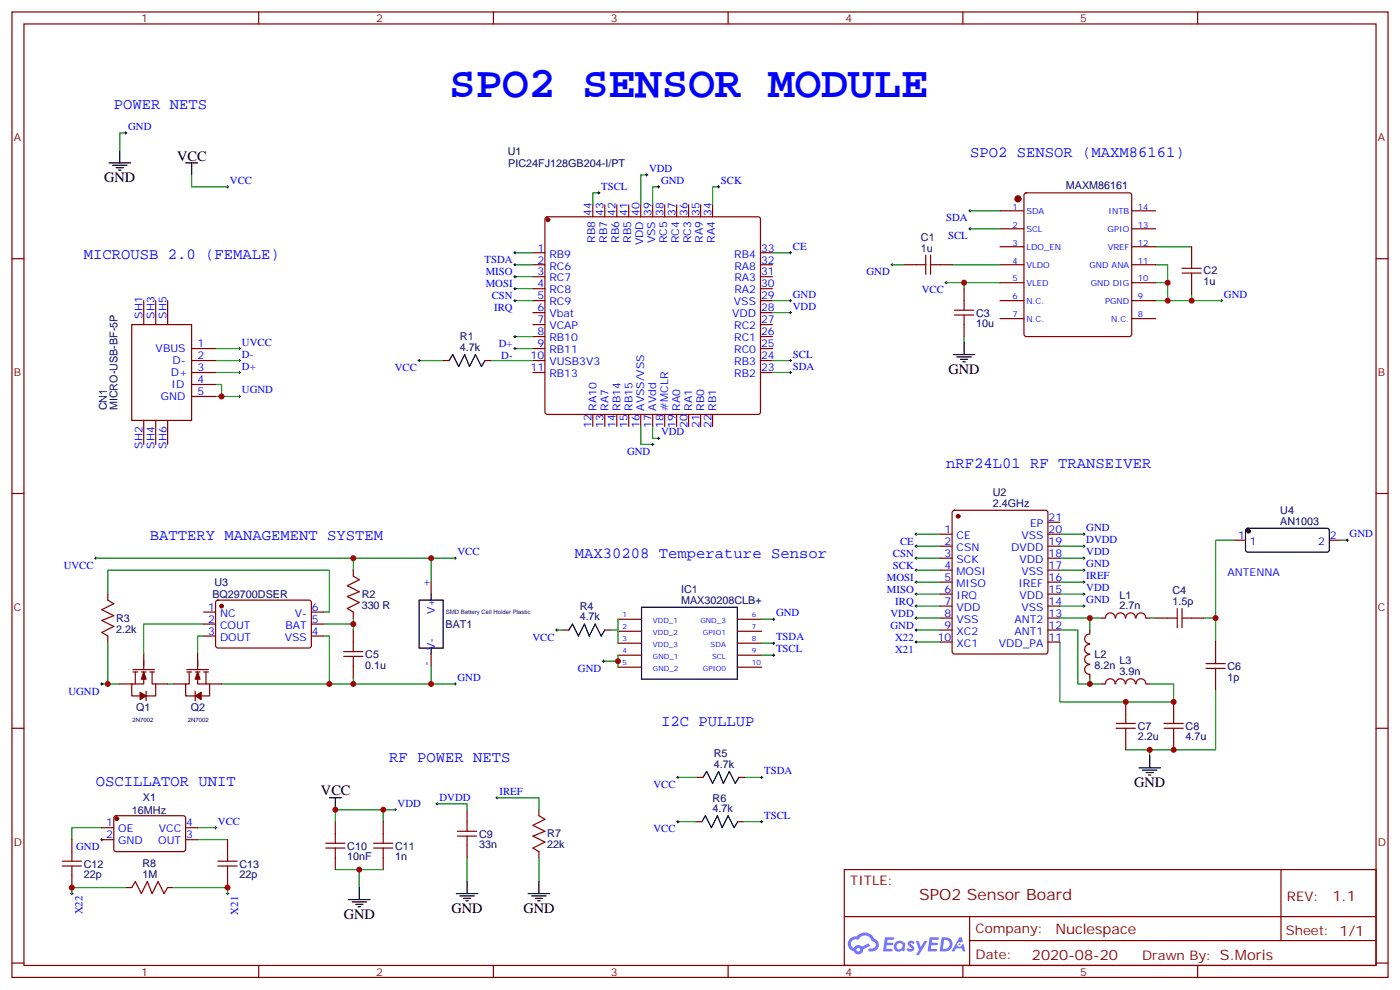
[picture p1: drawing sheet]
<svg xmlns="http://www.w3.org/2000/svg" width="412mm" height="292mm" viewBox="0 0 412 292" stroke-linecap="round" stroke-linejoin="round" font-family="sans-serif">
<g fill="none" stroke="#870000" stroke-width=".35">
<path d="M3.5 3.5h405.4v284.4h-405.4zM7.1 7.1h398.2v277.2h-398.2zM76.2 3.5v3.6M145.3 3.5v3.6M214.5 3.5v3.6M283.6 3.5v3.6M352.8 3.5v3.6M3.5 76.2h3.6M405.3 76.2h3.6M3.5 145.3h3.6M405.3 145.3h3.6M3.5 214.5h3.6"/>
<path d="M405.3 214.5h3.6M248.7 256.1h156.6v28.2h-156.6zM377.3 256.1v20.9M248.7 270h156.5M285.6 277h119.6M285.6 270v14.1M3.5 283.6h3.6M76.2 284.3v3.6M145.3 284.3v3.6M214.5 284.3v3.6M283.6 284.3v3.6M352.8 284.3v3.6"/>
<path d="M405.3 283.6h3.6"/>
</g>
<g fill="#5487ff">
<path d="M267.7 277.3a1.22 1.22 0 0 1 1.7 .3l-.4 .5a.47 .47 0 0 0-.3-.4 .47 .47 0 0 0-.5 .2l.1 .3a1.14 1.14 0 0 1 .8 1.7 1.14 1.14 0 0 1-1.9 0l-.2-.2 .5-.5 .7 .4a.29 .29 0 0 0 .3-.3 .29 .29 0 0 0-.2-.3 1.04 1.04 0 0 1-.6-1.7z"/>
<path d="M260.7 276h2.4l.3 .2-.2 .5-1.8 .1-.1 .8h1.5l.3 .4-.3 .4h-1.6l-.2 1.1h1.7l.2 .3-.2 .3-2.6 .1z"/>
<path d="M273.8 276h2.4l.3 .2-.1 .5-1.8 .1-.2 .8h1.6l.3 .4-.4 .4h-1.6l-.1 1.1h1.7l.2 .3-.2 .3-2.6 .1z"/>
<path d="M282.6 276.1h.7l.3 1.2-.6 .3a.69 .69 0 0 0-1 .3 .69 .69 0 0 0 .4 1 .69 .69 0 0 0 .9-.7l.5-.2 .6 2.2h-.8l-.2-.9h-1.8l-.5 .9h-.8z"/>
<path d="M269.8 277.1h.8l.6 1.8 1.1-1.8h.9l-2.6 4.2h-.8l.9-1.5z"/>
<path d="M277.4 276.1l-.6 4.1h1.3a2.11 2.11 0 0 0 2.5-2.1 2.11 2.11 0 0 0-2.5-2zM278.1 276.8a1.39 1.39 0 0 1 1.7 1.4 1.39 1.39 0 0 1-1.8 1.3h-.3z"/>
<path d="M263.7 277.7a1.54 1.54 0 0 0-.1 2.1 1.54 1.54 0 0 0 2.2 .2l.6 .2 .3-2.3-.2-.2-.4-.1a1.49 1.49 0 0 0-2.4 .1zM264 278.7a.94 .94 0 0 1 1.8 0 .94 .94 0 0 1-1.8 0z"/>
<path d="M250.4 276.4a2.18 2.18 0 0 0 1.1 3.7 1.44 1.44 0 0 0 1.6 1 1.44 1.44 0 0 0 1.2-1.5l2-1-.5-.8-1.9 1a1.47 1.47 0 0 0-2.4 .4 1.39 1.39 0 0 1-.7-1.9 1.39 1.39 0 0 1 2-.5 2.12 2.12 0 0 1 2.2-1.3 2.12 2.12 0 0 1 1.9 1.7 1.14 1.14 0 0 1 1.1 1.4 1.14 1.14 0 0 1-1.7 .8 .43 .43 0 0 0-.5 .3 .43 .43 0 0 0 .4 .5 1.98 1.98 0 0 0 2.5-1.2 1.98 1.98 0 0 0-1.2-2.5 3.1 3.1 0 0 0-5.3-.7l-.9 .1zM252.3 279.7a.55 .55 0 0 1 1.1 0 .55 .55 0 0 1-1.1 0z"/>
<circle cx="282.6" cy="278.1" r=".26"/>
</g>
<g fill="none" stroke="#000" stroke-width=".29">
<path d="M36.7 39.2h.7M37 38.8v.7M66.7 55h.7M67 54.7v.7M176 56.8h.7M176.4 56.4v.8M190.1 51.5h.8M190.5 51.2v.7M193.7 55h.7M194 54.7v.7M211.3 55h.7M211.7 54.7v.7"/>
<path d="M151.3 78h.7M151.3 74.4h.7M151.7 74.1v.7M151.7 77.6v.7M232.5 74.4h.7M232.8 74.1v.7M262.5 78h.7M262.8 77.6v.7M285.4 67.4h.7M285.4 62.1h.7M285.8 61.7v.7M285.8 67v.7"/>
<path d="M151.3 88.5h.7M151.3 99.1h.7M151.3 81.5h.7M151.3 85h.7M151.7 81.1v.7M151.7 84.7v.7M151.7 88.2v.7M151.7 98.8v.7M232.5 88.5h.7M232.5 92.1h.7M232.8 88.2v.7M232.8 91.7v.7"/>
<path d="M278.3 83.3h.7M278.7 82.9v.7M359.5 88.5h.7M359.8 88.2v.7M70.2 102.7h.7M70.2 109.7h.7M70.2 106.2h.7M70.2 116.8h.7M70.6 102.3v.7M70.6 105.8v.7M70.6 109.4v.7M70.6 116.4v.7"/>
<path d="M123.1 106.2h.7M123.5 105.8v.7M151.3 102.7h.7M151.7 102.3v.7M232.5 109.7h.7M232.5 106.2h.7M232.8 105.8v.7M232.8 109.4v.7M191.9 130.9h.7M192.3 130.5v.7M193.7 129.1h.7M194 128.8v.7"/>
<path d="M269.5 157.3h.7M269.9 157v.7M318.9 157.3h.7M319.3 157v.7M27.9 164.4h.7M28.2 164v.7M133.7 164.4h.7M134.1 164v.7M269.5 164.4h.7M269.5 171.4h.7M269.5 175h.7M269.5 178.5h.7"/>
<path d="M269.5 167.9h.7M269.5 160.9h.7M269.9 160.5v.7M269.9 164v.7M269.9 167.6v.7M269.9 171.1v.7M269.9 174.6v.7M269.9 178.2v.7M318.9 164.4h.7M318.9 171.4h.7M318.9 175h.7M318.9 178.5h.7"/>
<path d="M318.9 167.9h.7M318.9 160.9h.7M319.3 160.5v.7M319.3 164v.7M319.3 167.6v.7M319.3 171.1v.7M319.3 174.6v.7M319.3 178.2v.7M163.7 185.6h.7M164 185.2v.7M177.4 194.7h.8M177.8 194.4v.7"/>
<path d="M227.5 182.4h.7M227.5 189.4h.7M227.5 193h.7M227.9 182v.7M227.9 189.1v.7M227.9 192.6v.7M269.5 182h.7M269.5 189.1h.7M269.5 185.6h.7M269.9 181.7v.7M269.9 185.2v.7M269.9 188.7v.7"/>
<path d="M29.6 201.4h.7M30 201.1v.7M133.7 201.4h.7M134.1 201.1v.7M116.1 238.5h.7M116.4 238.1v.7M128.4 236.7h.7M128.8 236.4v.7M146 234.9h.8M146.4 234.6v.7M199.3 229h.7M199.7 228.6v.7"/>
<path d="M224 229h.7M224.4 228.6v.7M29.6 247.3h.7M30 246.9v.8M63.1 243.8h.8M63.5 243.4v.7M199.3 242h.7M199.7 241.7v.7M224 242h.7M224.4 241.7v.7M20.8 263.2h.7M21.2 262.8v.7"/>
<path d="M66.7 263.2h.7M67 262.8v.7"/>
</g>
<g fill="none" stroke="#008700" stroke-width=".35">
<path d="M37 39.2h-1.7v5.3M56.4 51.5v3.5h10.6M176.4 56.8h-1.8v3.5M190.5 51.5h-1.8v8.8M194 55h-1.7v5.3M211.7 55h-1.8v5.3M151.7 78h5.3M151.7 74.4h5.3M227.5 74.4h5.3M262.8 78h3.5M280.5 78h14.1M285.8 67.4h8.8"/>
<path d="M285.8 62.1h8.8M340.4 78h3.6v10.5M340.4 72.7h10.6M151.7 88.5h5.3M151.7 99.1h5.3M151.7 81.5h5.3M151.7 85h5.3M227.5 88.5h5.3M227.5 92.1h5.3M278.7 83.3h15.9M284 83.3v1.7M284 99.1v1.8"/>
<path d="M340.4 83.3h3.6M340.4 88.5h19.4M351 86.8v1.7M63.5 113.2h1.8v3.6M63.5 102.7h7.1M63.5 106.2h7.1M63.5 109.7h7.1M63.5 116.8h7.1M123.5 106.2h7M144.6 106.2h12.4M151.7 102.7h5.3M227.5 106.2h5.3"/>
<path d="M227.5 109.7h5.3M188.7 125.6v5.3h3.6M192.3 125.6v3.5h1.7M269.9 157.3h7M312.2 157.3h7.1M28.2 164.4h98.8v7M31.7 175v-7.1h65.3v12.4h-1.8M104.1 164.4v3.5M127 164.4h7.1M269.9 164.4h7M269.9 178.5h7M269.9 175h7"/>
<path d="M269.9 171.4h7M269.9 167.9h7M269.9 160.9h7M312.2 164.4h7.1M312.2 178.5h7.1M312.2 175h7.1M312.2 171.4h7.1M312.2 167.9h7.1M312.2 160.9h7.1M31.7 189.1v12.3M60 183.8h-17.7v8.8M60 187.3h-1.8v5.3"/>
<path d="M95.2 187.3h1.8v14.1M95.2 183.8h8.9M104.1 182v3.6M127 196.1v5.3h-22.9v-1.7M164 185.6h1.8M177.8 194.7h4.2M182 182.4v3.2h-2.1M182 185.9v3.5M182 193v3.5M224.4 182.4h3.5M224.4 189.4h3.5M224.4 193h3.5"/>
<path d="M269.9 182h7M269.9 185.6h7M269.9 189.1h7M312.2 185.6h5.3v15.8h3.5M312.2 189.1v17.6h33.5v-5.3h-7M312.2 182h12.4M321 199.7v1.7h3.6M321 182v3.6M338.7 182h1.7M354.5 182h3.6v7.1M30 201.4h5.3M49.4 201.4h1.8"/>
<path d="M65.3 201.4h38.8M127 201.4h7.1M358.1 203.2v17.6h-26.5M112.9 238.5v3.5M116.4 238.5h-17.6v3.5M128.8 236.7h8.8v1.8M146.4 234.9h12.3v3.6M199.7 229h5.6M219.4 229h5M338.7 220.8v1.8M30 243.8h-8.8v3.5M58.2 243.8h5.3"/>
<path d="M58.2 247.3h8.8M98.8 256.1h14.1M105.8 256.1v5.3M137.6 252.6v7M158.7 252.6v7M199.7 242h5.3M219.1 242h5.3M37 261.4h-15.8v1.8M51.2 261.4h15.8v1.8"/>
</g>
<g fill="none" stroke="#000" stroke-width=".35">
<path d="M32.1 48h6.4M33.2 48.7h4.2M34.2 49.4h2.1M34.9 50.1h.7M35.3 44.5v3.5M54.7 48h3.5M56.4 48v3.5M132.3 106.2l1-1.8 1.8 3.6 1.8-3.6 1.4 3.6 1.8-3.6 1.7 3.6 1.1-1.8M280.8 104.4h6.4M281.9 105.1h4.2M282.9 105.8h2.1M283.6 106.5h.7"/>
<path d="M284 100.9v3.5M367.1 155.8l.5-.2h23.6l.4 .7-.1 5.9-.6 .4h-23.6l-.4-.7v-5.6zM123.5 176.7h7v14.2h-7zM127 175v1.7M189 178.9h28.2v21.1h-28.2zM127 190.9v1.7M167.6 185.6l1-1.8 1.8 3.5 1.8-3.5 1.4 3.5 1.7-3.5 1.8 3.5 1.1-1.7M97 234.9h3.5M98.8 234.9v3.6M207.1 229l1-1.8 1.8 3.5 1.8-3.5 1.4 3.5 1.7-3.5 1.8 3.5 1.1-1.7M335.5 226.1h6.3M336.5 226.8h4.3"/>
<path d="M337.6 227.5h2.1M338.3 228.2h.7M338.7 222.6v3.5M137.6 259.6v3.6M158.7 259.6v3.6M206.7 242l1.1-1.8 1.7 3.6 1.8-3.6 1.4 3.6 1.8-3.6 1.8 3.6 1-1.8M102.7 264.9h6.3M103.7 265.6h4.2M104.8 266.3h2.1M105.5 267.1h.7M105.8 261.4v3.5M134.4 263.2h6.4"/>
<path d="M135.5 263.9h4.2M136.5 264.6h2.1M137.2 265.3h.7M155.6 263.2h6.3M156.6 263.9h4.3M157.7 264.6h2.1M158.4 265.3h.7"/>
</g>
<g fill="none" stroke="#870000" stroke-width=".35">
<path d="M301.9 57l.4-.2h30.4l.5 .2 .2 .5v40.9l-.3 .5-.4 .2h-30.4l-.5-.2-.2-.5v-40.9zM157 74.4h3.5M157 78h3.5M160.7 64.1l.5-.2h62.1l.5 .2 .2 .5v56.8l-.2 .5-.5 .2h-62.1l-.5-.3-.2-.4v-56.8zM174.6 60.3v3.6M178.2 60.3v3.6M181.7 60.3v3.6M185.2 60.3v3.6M188.7 60.3v3.6M192.3 60.3v3.6M195.8 60.3v3.6M199.3 60.3v3.6"/>
<path d="M202.8 60.3v3.6M206.4 60.3v3.6M209.9 60.3v3.6M224 74.4h3.5M224 78h3.5M266.3 78h6.4M272.7 75.1v5.7M274.1 78h6.4M274.1 75.1v5.7M294.6 78h7M294.6 62.1h7M294.6 67.4h7"/>
<path d="M294.6 72.7h7M333.4 78h7M333.4 62.1h7M333.4 67.4h7M333.4 72.7h7M348.2 79h5.6M351 72.7v6.3M38.8 95.6h17.6v28.2h-17.6zM42.3 88.5v7.1M45.9 88.5v7.1M49.4 88.5v7.1M157 81.5h3.5"/>
<path d="M157 85h3.5M157 88.5h3.5M157 92.1h3.5M157 95.6h3.5M157 99.1h3.5M224 81.5h3.5M224 85h3.5M224 88.5h3.5M224 92.1h3.5M224 95.6h3.5M224 99.1h3.5M281.2 92.8h5.6"/>
<path d="M281.2 91.4h5.6M284 85v6.4M284 92.8v6.3M294.6 88.5h7M294.6 83.3h7M294.6 93.8h7M333.4 88.5h7M333.4 83.3h7M333.4 93.8h7M348.2 80.4h5.6M351 80.4v6.4M56.4 116.8h7.1"/>
<path d="M56.4 102.7h7.1M56.4 106.2h7.1M56.4 109.7h7.1M56.4 113.2h7.1M130.5 106.2h1.8M142.9 106.2h1.7M157 102.7h3.5M157 106.2h3.5M157 109.7h3.5M224 102.7h3.5M224 106.2h3.5M224 109.7h3.5"/>
<path d="M42.3 123.8v7.1M45.9 123.8v7.1M49.4 123.8v7.1M174.6 122.1v3.5M178.2 122.1v3.5M181.7 122.1v3.5M185.2 122.1v3.5M188.7 122.1v3.5M192.3 122.1v3.5M195.8 122.1v3.5M199.3 122.1v3.5M202.8 122.1v3.5"/>
<path d="M206.4 122.1v3.5M209.9 122.1v3.5M276.9 157.3h3.6M280.7 150.5l.5-.2h26.8l.6 .4 .1 41.2-.5 .7h-27l-.7-.4v-41.2zM308.7 157.3h3.5M308.7 153.8h3.5M31.7 175v1.7l1.8 1.1-3.5 1.8 3.5 1.7-3.5 1.4 3.5 1.8-3.5 1.8 1.7 1v1.8M63.7 176.9l.5-.2 27.1 .1 .4 .6v13l-.7 .5-27.1-.1-.4-.7v-12.7zM104.1 167.9v1.8l1.7 1-3.5 1.8 3.5 1.8-3.5 1.4 3.5 1.7-3.5 1.8 1.8 1.1v1.7M127 171.4v3.6M276.9 160.9h3.6M276.9 164.4h3.6"/>
<path d="M276.9 167.9h3.6M276.9 171.4h3.6M276.9 175h3.6M276.9 178.5h3.6M308.7 160.9h3.5M308.7 164.4h3.5M308.7 167.9h3.5M308.7 171.4h3.5M308.7 175h3.5M308.7 178.5h3.5M346.8 179.2v5.7M348.2 179.2v5.7"/>
<path d="M39.2 197.2h6.3M39.2 197.9h1.4M39.9 197.9v3.5M41.6 197.9h1.4M42.3 197.9v3.5h-3.5v3.6h2.5M42.3 192.6v4.6M44.1 197.9h1.4M44.8 197.9v3.5h1.1v3.6h-2.9M55 197.2h6.4M55 197.9h1.4M55.7 197.9v3.5h-1v3.6h2.8M57.5 197.9h1.4"/>
<path d="M58.2 197.9v3.5h3.5v3.6h-2.4M58.2 192.6v4.6M60 197.9h1.4M60 180.3h3.5M60 183.8h3.5M60 187.3h3.5M60.7 197.9v3.5M91.7 180.3h3.5M91.7 183.8h3.5M91.7 187.3h3.5M101.2 193.3h5.7M101.2 191.9h5.7"/>
<path d="M104.1 185.6v6.3M104.1 193.3v6.4M127 192.6v3.5M165.8 185.6h1.8M178.2 185.6h1.7M182 182.4h7M182 185.9h7M182 189.4h7M182 193h7M182 196.5h7M217.4 182.4h7M217.4 185.9h7"/>
<path d="M217.4 189.4h7M217.4 193h7M217.4 196.5h7M276.9 182h3.6M276.9 185.6h3.6M276.9 189.1h3.6M308.7 182h3.5M308.7 185.6h3.5M308.7 189.1h3.5M321 192.8a1.41 1.41 0 0 0-1.5 1.4 1.41 1.41 0 0 0 1.5 1.4M321 189.8a1.41 1.41 0 0 0-1.5 1.4 1.41 1.41 0 0 0 1.5 1.4M321 195.8a1.41 1.41 0 0 0-1.5 1.4 1.41 1.41 0 0 0 1.5 1.4"/>
<path d="M321 186.7a1.41 1.41 0 0 0-1.5 1.4 1.41 1.41 0 0 0 1.5 1.4M321 185.6v1M321 198.6v1.1M328.5 182a1.41 1.41 0 0 0-1.4-1.5 1.41 1.41 0 0 0-1.4 1.5h-1.1M328.6 182a1.41 1.41 0 0 1 1.5-1.5 1.41 1.41 0 0 1 1.4 1.5M331.6 182a1.41 1.41 0 0 1 1.4-1.5 1.41 1.41 0 0 1 1.4 1.5M334.7 182a1.41 1.41 0 0 1 1.4-1.5 1.41 1.41 0 0 1 1.4 1.5M337.6 182h1.1M340.4 182h6.4M348.2 182h6.3M355.2 196.8h5.7M355.2 195.4h5.7"/>
<path d="M358.1 189.1v6.3M358.1 196.8v6.4M35.3 201.4h3.5M43 203.6v2.8M45.9 201.4h3.5M51.2 201.4h3.5M57.5 203.6v2.8M61.7 201.4h3.6M328.5 201.4a1.41 1.41 0 0 0-1.4-1.5 1.41 1.41 0 0 0-1.4 1.5h-1.1M328.6 201.4a1.41 1.41 0 0 1 1.5-1.5 1.41 1.41 0 0 1 1.4 1.5M328.8 214.5h5.6M328.8 213.1h5.6"/>
<path d="M331.6 206.7v6.4M331.6 214.5v6.3M331.6 201.4a1.41 1.41 0 0 1 1.4-1.5 1.41 1.41 0 0 1 1.4 1.5M334.7 201.4a1.41 1.41 0 0 1 1.4-1.5 1.41 1.41 0 0 1 1.4 1.5M337.6 201.4h1.1M342.9 214.5h5.6M342.9 213.1h5.6M345.7 206.7v6.4M345.7 214.5v6.3M137.6 238.5v6.3M158.7 238.5v1.7l1.8 1.1-3.5 1.8 3.5 1.7-3.5 1.4 3.5 1.8-3.5 1.8 1.7 1v1.8M205.3 229h1.8"/>
<path d="M217.7 229h1.7M18.3 253.6h5.7M18.3 255.1h5.7M21.2 247.3v6.3M21.2 255.1v6.3M30 243.8h3.5M30 247.3h3.5M33.7 240.4l.5-.2 20 .1 .5 .6-.1 9.5-.6 .4h-20.1l-.4-.7v-9.2zM54.7 243.8h3.5M54.7 247.3h3.5M64.2 253.6h5.6M64.2 255.1h5.6"/>
<path d="M67 247.3v6.3M67 255.1v6.3M96 249.8h5.6M96 248.4h5.6M98.8 242v6.4M98.8 249.8v6.3M110.1 249.8h5.6M110.1 248.4h5.6M112.9 242v6.4M112.9 249.8v6.3M134.8 246.2h5.6M134.8 244.8h5.6"/>
<path d="M137.6 246.2v6.4M205 242h1.7M217.3 242h1.8M37 261.4h1.8l1.1-1.8 1.7 3.6 1.8-3.6 1.4 3.6 1.8-3.6 1.7 3.6 1.1-1.8h1.8"/>
</g>
<g fill="#870000" stroke="#870000" stroke-width=".35">
<path d="M58.2 197.9l.7 2.1h-1.4z"/>
<path d="M57.5 205l1.8-1.1v2.1z"/>
<path d="M42.3 197.9l.7 2.1h-1.4z"/>
<path d="M41.3 203.9l1.7 1.1-1.7 1z"/>
<circle cx="34.4" cy="241.1" r=".53"/>
<circle cx="65.3" cy="178.5" r=".53"/>
<circle cx="161.4" cy="64.7" r=".53"/>
<circle cx="299.9" cy="58.6" r=".88"/>
<circle cx="282.2" cy="152" r=".53"/>
</g>
<circle cx="367.8" cy="156.5" r=".53" fill="#870000" stroke="#000" stroke-width=".35"/>
<path d="M363.4 159.1h3.5M391.6 159.1h3.5" fill="none" stroke="#870000" stroke-width=".35"/>
<path d="M363.4 159.1h-5.3v22.9M395.1 159.1h1.8" fill="none" stroke="#008700" stroke-width=".35"/>
<path d="M396.5 159.1h.7M396.9 158.8v.7" fill="none" stroke="#000" stroke-width=".29"/>
<g fill="#c00">
<circle cx="358.1" cy="182" r=".88"/>
<circle cx="127" cy="201.4" r=".88"/>
<circle cx="284" cy="83.3" r=".88"/>
<circle cx="351" cy="88.5" r=".88"/>
<circle cx="344" cy="88.5" r=".88"/>
<circle cx="345.7" cy="220.8" r=".88"/>
<circle cx="331.6" cy="206.7" r=".88"/>
<circle cx="321" cy="182" r=".88"/>
<circle cx="345.7" cy="206.7" r=".88"/>
<circle cx="321" cy="201.4" r=".88"/>
<circle cx="338.7" cy="220.8" r=".88"/>
<circle cx="344" cy="83.3" r=".88"/>
<circle cx="127" cy="164.4" r=".88"/>
<circle cx="104.1" cy="164.4" r=".88"/>
<circle cx="104.1" cy="183.8" r=".88"/>
<circle cx="104.1" cy="201.4" r=".88"/>
<circle cx="31.8" cy="201.4" r=".88"/>
<circle cx="21.2" cy="261.4" r=".88"/>
<circle cx="67" cy="261.4" r=".88"/>
<circle cx="97" cy="201.4" r=".88"/>
<circle cx="65.3" cy="116.8" r=".88"/>
<circle cx="105.8" cy="256.1" r=".88"/>
<circle cx="112.9" cy="238.5" r=".88"/>
<circle cx="98.8" cy="238.5" r=".88"/>
<circle cx="182" cy="194.7" r=".88"/>
</g>
<text font-size="13.1" fill="#00f" x="132.3" y="28.6">SPO2 SENSOR MODULE</text>
<g font-size="4.6" fill="#00f">
<text x="33.5" y="32.1">POWER NETS</text>
<text x="285.8" y="46.2">SPO2 SENSOR (MAXM86161)</text>
<text x="24.7" y="76.2">MICROUSB 2.0 (FEMALE)</text>
<text x="278.7" y="137.9">nRF24L01 RF TRANSEIVER</text>
<text x="44.1" y="159.1">BATTERY MANAGEMENT SYSTEM</text>
<text x="169.3" y="164.4">MAX30208 Temperature Sensor</text>
<text x="194.7" y="213.8">I2C PULLUP</text>
<text x="114.7" y="224.4">RF POWER NETS</text>
<text x="28.2" y="231.4">OSCILLATOR UNIT</text>
</g>
<text font-size="4.6" fill="#800" x="270.8" y="265.1">SPO2 Sensor Board</text>
<g font-size="4.2">
<text x="52.2" y="47.3">VCC</text>
<text x="30.7" y="53.6">GND</text>
<text x="279.4" y="110.1">GND</text>
<text x="334.1" y="231.8">GND</text>
<text x="94.5" y="234.2">VCC</text>
<text x="133" y="268.8">GND</text>
<text x="154.2" y="268.8">GND</text>
<text x="101.2" y="270.6">GND</text>
</g>
<g font-size="4.2" fill="#800">
<text x="392.5" y="265.4">1.1</text>
<text x="310.9" y="274.9">Nuclespace</text>
<text x="304" y="282.7">2020-08-20</text>
</g>
<g font-size="3.9" fill="#800">
<text x="250.5" y="260.7">TITLE:</text>
<text x="379.1" y="265.4">REV:</text>
<text x="287.4" y="274.9">Company:</text>
<text x="378.7" y="275.5">Sheet: 1/1</text>
<text x="287.4" y="282.6">Date:</text>
<text x="336.4" y="282.7">Drawn By: S.Moris</text>
</g>
<g font-size="3.2" fill="#800">
<text x="41.6" y="6.5">1</text>
<text x="110.8" y="6.5">2</text>
<text x="179.9" y="6.5">3</text>
<text x="249.1" y="6.5">4</text>
<text x="318.2" y="6.5">5</text>
<text x="4.1" y="41.6">A</text>
<text x="405.9" y="41.6">A</text>
<text x="4.1" y="110.8">B</text>
<text x="405.9" y="110.8">B</text>
<text x="4.1" y="179.9">C</text>
<text x="405.9" y="179.9">C</text>
<text x="4.1" y="249.1">D</text>
<text x="405.9" y="249.1">D</text>
<text x="41.6" y="287.3">1</text>
<text x="110.8" y="287.3">2</text>
<text x="179.9" y="287.3">3</text>
<text x="249.1" y="287.3">4</text>
<text x="318.2" y="287.3">5</text>
</g>
<g font-size="3.2" fill="#00f">
<text x="37.7" y="38.3">GND</text>
<text x="191.2" y="50.6">VDD</text>
<text x="67.7" y="54.2">VCC</text>
<text x="177.1" y="55.9">TSCL</text>
<text x="194.7" y="54.2">GND</text>
<text x="212.4" y="54.2">SCK</text>
<text x="174.3" y="63.7" transform="rotate(-90 174.3 63.7)">44</text>
<text x="177.8" y="63.7" transform="rotate(-90 177.8 63.7)">43</text>
<text x="181.3" y="63.7" transform="rotate(-90 181.3 63.7)">42</text>
<text x="184.9" y="63.7" transform="rotate(-90 184.9 63.7)">41</text>
<text x="188.4" y="63.7" transform="rotate(-90 188.4 63.7)">40</text>
<text x="191.9" y="63.7" transform="rotate(-90 191.9 63.7)">39</text>
<text x="195.4" y="63.7" transform="rotate(-90 195.4 63.7)">38</text>
<text x="199" y="63.7" transform="rotate(-90 199 63.7)">37</text>
<text x="202.5" y="63.7" transform="rotate(-90 202.5 63.7)">36</text>
<text x="206" y="63.7" transform="rotate(-90 206 63.7)">35</text>
<text x="209.5" y="63.7" transform="rotate(-90 209.5 63.7)">34</text>
<text x="278.7" y="65.2">SDA</text>
<text x="175.3" y="71.6" transform="rotate(-90 175.3 71.6)">RB8</text>
<text x="178.9" y="71.6" transform="rotate(-90 178.9 71.6)">RB7</text>
<text x="182.4" y="71.6" transform="rotate(-90 182.4 71.6)">RB6</text>
<text x="185.9" y="71.6" transform="rotate(-90 185.9 71.6)">RB5</text>
<text x="193" y="71.7" transform="rotate(-90 193 71.7)">VSS</text>
<text x="196.5" y="71.6" transform="rotate(-90 196.5 71.6)">RC5</text>
<text x="200" y="71.6" transform="rotate(-90 200 71.6)">RC4</text>
<text x="203.6" y="71.6" transform="rotate(-90 203.6 71.6)">RC3</text>
<text x="207.1" y="71.6" transform="rotate(-90 207.1 71.6)">RA9</text>
<text x="210.6" y="71.6" transform="rotate(-90 210.6 71.6)">RA4</text>
<text x="279.3" y="70.5">SCL</text>
<text x="142.7" y="77.5">TSDA</text>
<text x="158.3" y="74.1">1</text>
<text x="158.3" y="77.6">2</text>
<text x="161.8" y="75.8">RB9</text>
<text x="189.4" y="72.2" transform="rotate(-90 189.4 72.2)">VDD</text>
<text x="216.3" y="75.8">RB4</text>
<text x="224.2" y="77.6">32</text>
<text x="224.2" y="74.1">33</text>
<text x="233.5" y="73.6">CE</text>
<text x="143.1" y="81.1">MISO</text>
<text x="158.3" y="81.1">3</text>
<text x="161.8" y="79.4">RC6</text>
<text x="161.8" y="82.9">RC7</text>
<text x="216.3" y="82.9">RA3</text>
<text x="216.3" y="79.4">RA8</text>
<text x="224.2" y="81.1">31</text>
<text x="255.3" y="81.1">GND</text>
<text x="143.1" y="84.6">MOSI</text>
<text x="144.9" y="88.1">CSN</text>
<text x="158.3" y="84.7">4</text>
<text x="158.3" y="88.2">5</text>
<text x="161.8" y="86.4">RC8</text>
<text x="161.8" y="90">RC9</text>
<text x="216.2" y="90">VSS</text>
<text x="216.3" y="86.4">RA2</text>
<text x="224.2" y="88.2">29</text>
<text x="224.2" y="84.7">30</text>
<text x="233.5" y="87.7">GND</text>
<text x="271.5" y="86.4">VCC</text>
<text x="360.5" y="87.7">GND</text>
<text x="42" y="93.8" transform="rotate(-90 42 93.8)">SH1</text>
<text x="45.5" y="93.8" transform="rotate(-90 45.5 93.8)">SH3</text>
<text x="49" y="93.8" transform="rotate(-90 49 93.8)">SH5</text>
<text x="145.6" y="91.6">IRQ</text>
<text x="158.3" y="91.7">6</text>
<text x="158.3" y="95.2">7</text>
<text x="161.8" y="93.5">Vbat</text>
<text x="215.6" y="93.5">VDD</text>
<text x="224.2" y="95.2">27</text>
<text x="224.2" y="91.7">28</text>
<text x="233.5" y="91.2">VDD</text>
<text x="71.3" y="101.8">UVCC</text>
<text x="158.3" y="98.8">8</text>
<text x="161.8" y="97">VCAP</text>
<text x="161.8" y="100.5">RB10</text>
<text x="216.3" y="100.5">RC1</text>
<text x="216.3" y="97">RC2</text>
<text x="224.2" y="98.8">26</text>
<text x="45.8" y="103.7">VBUS</text>
<text x="50.8" y="107.2">D-</text>
<text x="58.2" y="102.3">1</text>
<text x="58.2" y="105.8">2</text>
<text x="71.3" y="105.3">D-</text>
<text x="146.9" y="102.2">D+</text>
<text x="147.7" y="105.7">D-</text>
<text x="156.3" y="105.8">10</text>
<text x="158.3" y="102.3">9</text>
<text x="161.8" y="104.1">RB11</text>
<text x="161.8" y="107.6">VUSB3V3</text>
<text x="216.3" y="104.1">RC0</text>
<text x="216.3" y="107.6">RB3</text>
<text x="224.2" y="105.8">24</text>
<text x="224.2" y="102.3">25</text>
<text x="233.5" y="105.3">SCL</text>
<text x="50.3" y="110.8">D+</text>
<text x="58.2" y="109.4">3</text>
<text x="58.2" y="112.9">4</text>
<text x="71.3" y="108.8">D+</text>
<text x="116.3" y="109.3">VCC</text>
<text x="156.3" y="109.4">11</text>
<text x="161.8" y="111.1">RB13</text>
<text x="216.3" y="111.1">RB2</text>
<text x="224.2" y="109.4">23</text>
<text x="233.5" y="108.8">SDA</text>
<text x="47.4" y="117.8">GND</text>
<text x="50.5" y="114.3">ID</text>
<text x="58.2" y="116.4">5</text>
<text x="71.3" y="115.9">UGND</text>
<text x="174.3" y="125.9" transform="rotate(-90 174.3 125.9)">12</text>
<text x="175.7" y="121" transform="rotate(-90 175.7 121)">RA10</text>
<text x="177.8" y="125.9" transform="rotate(-90 177.8 125.9)">13</text>
<text x="179.2" y="121" transform="rotate(-90 179.2 121)">RA7</text>
<text x="181.3" y="125.9" transform="rotate(-90 181.3 125.9)">14</text>
<text x="182.7" y="121" transform="rotate(-90 182.7 121)">RB14</text>
<text x="184.9" y="125.9" transform="rotate(-90 184.9 125.9)">15</text>
<text x="186.3" y="121" transform="rotate(-90 186.3 121)">RB15</text>
<text x="188.4" y="125.9" transform="rotate(-90 188.4 125.9)">16</text>
<text x="189.8" y="121" transform="rotate(-90 189.8 121)">AVSS/VSS</text>
<text x="191.9" y="125.9" transform="rotate(-90 191.9 125.9)">17</text>
<text x="193.3" y="121" transform="rotate(-90 193.3 121)">AVdd</text>
<text x="195.4" y="125.9" transform="rotate(-90 195.4 125.9)">18</text>
<text x="196.8" y="121" transform="rotate(-90 196.8 121)">#MCLR</text>
<text x="199" y="125.9" transform="rotate(-90 199 125.9)">19</text>
<text x="200.4" y="121" transform="rotate(-90 200.4 121)">RA0</text>
<text x="202.5" y="125.9" transform="rotate(-90 202.5 125.9)">20</text>
<text x="203.9" y="121" transform="rotate(-90 203.9 121)">RA1</text>
<text x="206" y="125.9" transform="rotate(-90 206 125.9)">21</text>
<text x="207.4" y="121" transform="rotate(-90 207.4 121)">RB0</text>
<text x="209.5" y="125.9" transform="rotate(-90 209.5 125.9)">22</text>
<text x="211" y="121" transform="rotate(-90 211 121)">RB1</text>
<text x="194.7" y="128.2">VDD</text>
<text x="42" y="132.2" transform="rotate(-90 42 132.2)">SH2</text>
<text x="45.5" y="132.2" transform="rotate(-90 45.5 132.2)">SH4</text>
<text x="49" y="132.2" transform="rotate(-90 49 132.2)">SH6</text>
<text x="184.7" y="134">GND</text>
<text x="303.5" y="155.2">EP</text>
<text x="308.9" y="153.5">21</text>
<text x="265.1" y="160.4">CE</text>
<text x="278.3" y="157">1</text>
<text x="278.3" y="160.5">2</text>
<text x="281.8" y="158.8">CE</text>
<text x="300.9" y="158.8">VSS</text>
<text x="308.9" y="160.5">19</text>
<text x="308.9" y="157">20</text>
<text x="320" y="160">DVDD</text>
<text x="320" y="156.5">GND</text>
<text x="364.7" y="158.8">1</text>
<text x="368.2" y="160.5">1</text>
<text x="388.3" y="160.5">2</text>
<text x="391.8" y="158.8">2</text>
<text x="397.6" y="158.2">GND</text>
<text x="18.8" y="167.5">UVCC</text>
<text x="134.8" y="163.5">VCC</text>
<text x="263" y="167.5">SCK</text>
<text x="263" y="164">CSN</text>
<text x="278.3" y="164">3</text>
<text x="278.3" y="167.6">4</text>
<text x="281.8" y="162.3">CSN</text>
<text x="281.8" y="165.8">SCK</text>
<text x="297.9" y="162.3">DVDD</text>
<text x="300.3" y="165.8">VDD</text>
<text x="308.9" y="167.6">17</text>
<text x="308.9" y="164">18</text>
<text x="320" y="167.1">GND</text>
<text x="320" y="163.5">VDD</text>
<text x="126.6" y="172.9" transform="rotate(-90 126.6 172.9)">+</text>
<text x="261.3" y="171">MOSI</text>
<text x="278.3" y="171.1">5</text>
<text x="281.8" y="169.3">MOSI</text>
<text x="281.8" y="172.9">MISO</text>
<text x="300" y="172.9">IREF</text>
<text x="300.9" y="169.3">VSS</text>
<text x="308.9" y="171.1">16</text>
<text x="320" y="170.6">IREF</text>
<text x="361.6" y="169.7">ANTENNA</text>
<text x="61.3" y="179.9">1</text>
<text x="91.9" y="179.9">6</text>
<text x="261.3" y="174.6">MISO</text>
<text x="263.7" y="178.1">IRQ</text>
<text x="278.3" y="174.6">6</text>
<text x="278.3" y="178.2">7</text>
<text x="281.8" y="176.4">IRQ</text>
<text x="281.8" y="179.9">VDD</text>
<text x="300.3" y="176.4">VDD</text>
<text x="300.9" y="179.9">VSS</text>
<text x="308.9" y="178.2">14</text>
<text x="308.9" y="174.6">15</text>
<text x="320" y="174.1">VDD</text>
<text x="320" y="177.6">GND</text>
<text x="61.3" y="183.4">2</text>
<text x="64.8" y="181.7">NC</text>
<text x="64.8" y="185.2">COUT</text>
<text x="84.1" y="185.2">BAT</text>
<text x="86.8" y="181.7">V-</text>
<text x="91.9" y="183.4">5</text>
<text x="128.1" y="180.8" transform="rotate(-90 128.1 180.8)">V+</text>
<text x="228.6" y="181.5">GND</text>
<text x="262.3" y="185.1">GND</text>
<text x="262.3" y="181.6">VDD</text>
<text x="278.3" y="181.7">8</text>
<text x="278.3" y="185.2">9</text>
<text x="281.8" y="183.4">VSS</text>
<text x="298.9" y="183.4">ANT2</text>
<text x="308.9" y="185.2">12</text>
<text x="308.9" y="181.7">13</text>
<text x="61.3" y="187">3</text>
<text x="64.8" y="188.7">DOUT</text>
<text x="83.9" y="188.7">VSS</text>
<text x="91.9" y="187">4</text>
<text x="128.1" y="191.6" transform="rotate(-90 128.1 191.6)">V-</text>
<text x="156.9" y="188.7">VCC</text>
<text x="228.6" y="188.6">TSDA</text>
<text x="263.7" y="188.7">X22</text>
<text x="276.2" y="188.7">10</text>
<text x="281.8" y="187">XC2</text>
<text x="281.8" y="190.5">XC1</text>
<text x="294.2" y="190.5">VDD_PA</text>
<text x="298.9" y="187">ANT1</text>
<text x="308.9" y="188.7">11</text>
<text x="126.6" y="196.2" transform="rotate(-90 126.6 196.2)">-</text>
<text x="170.2" y="197.8">GND</text>
<text x="228.6" y="192.1">TSCL</text>
<text x="263.7" y="192.2">X21</text>
<text x="134.8" y="200.5">GND</text>
<text x="20.1" y="204.5">UGND</text>
<text x="192.5" y="232.1">VCC</text>
<text x="225.1" y="228.1">TSDA</text>
<text x="117.1" y="237.6">VDD</text>
<text x="129.5" y="235.8">DVDD</text>
<text x="147.1" y="234.1">IREF</text>
<text x="31.3" y="243.4">1</text>
<text x="34.8" y="245.2">OE</text>
<text x="46.8" y="245.2">VCC</text>
<text x="54.9" y="243.4">4</text>
<text x="64.2" y="242.9">VCC</text>
<text x="192.5" y="245.1">VCC</text>
<text x="225.1" y="241.1">TSCL</text>
<text x="22.4" y="250.4">GND</text>
<text x="31.3" y="246.9">2</text>
<text x="34.8" y="248.7">GND</text>
<text x="46.6" y="248.7">OUT</text>
<text x="54.9" y="246.9">3</text>
<text x="24.3" y="269.3" transform="rotate(-90 24.3 269.3)">X22</text>
<text x="70.1" y="269.3" transform="rotate(-90 70.1 269.3)">X21</text>
</g>
<g font-size="3.2" fill="#000080">
<text x="149.6" y="45.6">U1</text>
<text x="149.7" y="49.1">PIC24FJ128GB204-I/PT</text>
<text x="314" y="55.7">MAXM86161</text>
<text x="271.3" y="70.9">C1</text>
<text x="271.3" y="74.1">1u</text>
<text x="354.5" y="80.8">C2</text>
<text x="354.5" y="84.1">1u</text>
<text x="287.5" y="93.2">C3</text>
<text x="135.5" y="100.2">R1</text>
<text x="287.5" y="96.4">10u</text>
<text x="135.5" y="103.4">4.7k</text>
<text x="31.5" y="120.8" transform="rotate(-90 31.5 120.8)">CN1</text>
<text x="34.6" y="120.8" transform="rotate(-90 34.6 120.8)">MICRO-USB-BF-5P</text>
<text x="292.5" y="149.2">2.4GHz</text>
<text x="292.5" y="146.1">U2</text>
<text x="377.1" y="154.5">AN1003</text>
<text x="377.1" y="151.3">U4</text>
<text x="63.2" y="172.6">U3</text>
<text x="62.6" y="176.1">BQ29700DSER</text>
<text x="106.5" y="179.3">330 R</text>
<text x="106.5" y="176.1">R2</text>
<text x="170.8" y="179.6">R4</text>
<text x="200.6" y="177.8">MAX30208CLB+</text>
<text x="200.6" y="174.6">IC1</text>
<text x="329.8" y="179.4">2.7n</text>
<text x="329.8" y="176.3">L1</text>
<text x="345.4" y="178.2">1.5p</text>
<text x="345.4" y="175">C4</text>
<text x="34.2" y="183.1">R3</text>
<text x="131.2" y="184.9">BAT1</text>
<text x="170.8" y="182.7">4.7k</text>
<text x="34.2" y="186.4">2.2k</text>
<text x="107.6" y="196.9">0.1u</text>
<text x="107.6" y="193.7">C5</text>
<text x="322.4" y="196.9">8.2n</text>
<text x="322.4" y="193.7">L2</text>
<text x="329.8" y="195.6">L3</text>
<text x="361.6" y="197.3">C6</text>
<text x="329.8" y="198.9">3.9n</text>
<text x="361.6" y="200.4">1p</text>
<text x="40.1" y="209.4">Q1</text>
<text x="56.2" y="209.4">Q2</text>
<text x="335.1" y="215">C7</text>
<text x="349.2" y="215">C8</text>
<text x="335.1" y="218.1">2.2u</text>
<text x="349.2" y="218.1">4.7u</text>
<text x="210.3" y="226.1">4.7k</text>
<text x="210.3" y="223">R5</text>
<text x="38.9" y="239.6">16MHz</text>
<text x="42.1" y="236">X1</text>
<text x="209.9" y="239.2">4.7k</text>
<text x="209.9" y="236.1">R6</text>
<text x="102.3" y="250.2">C10</text>
<text x="116.4" y="250.2">C11</text>
<text x="141.1" y="249.8">33n</text>
<text x="141.1" y="246.7">C9</text>
<text x="161.2" y="249.9">22k</text>
<text x="161.2" y="246.6">R7</text>
<text x="24.7" y="255.5">C12</text>
<text x="42" y="255.4">R8</text>
<text x="70.6" y="255.5">C13</text>
<text x="102.3" y="253.4">10nF</text>
<text x="116.4" y="253.4">1n</text>
<text x="24.7" y="258.7">22p</text>
<text x="42" y="258.6">1M</text>
<text x="70.6" y="258.7">22p</text>
</g>
<g font-size="2.5" fill="#00f">
<text x="298.3" y="61.7">1</text>
<text x="302.3" y="63.1">SDA</text>
<text x="326.6" y="63.1">INTB</text>
<text x="335.1" y="61.7">14</text>
<text x="298.3" y="67">2</text>
<text x="302.3" y="68.4">SCL</text>
<text x="326.3" y="68.4">GPIO</text>
<text x="335.1" y="67">13</text>
<text x="298.3" y="72.3">3</text>
<text x="298.3" y="77.6">4</text>
<text x="302.3" y="73.7">LDO_EN</text>
<text x="326.3" y="73.7">VREF</text>
<text x="335.1" y="77.6">11</text>
<text x="335.1" y="72.3">12</text>
<text x="298.3" y="82.9">5</text>
<text x="302.3" y="79">VLDO</text>
<text x="320.9" y="79">GND ANA</text>
<text x="335.1" y="82.9">10</text>
<text x="298.3" y="88.2">6</text>
<text x="302.3" y="84.3">VLED</text>
<text x="302.3" y="89.6">N.C.</text>
<text x="321.3" y="84.3">GND DIG</text>
<text x="325.5" y="89.6">PGND</text>
<text x="335.1" y="88.2">9</text>
<text x="298.3" y="93.5">7</text>
<text x="302.3" y="94.9">N.C.</text>
<text x="327.3" y="94.9">N.C.</text>
<text x="335.1" y="93.5">8</text>
</g>
<g font-size="2.1" fill="#00f">
<text x="183.4" y="181.7">1</text>
<text x="183.4" y="185.2">2</text>
<text x="192.3" y="183.4">VDD_1</text>
<text x="206.3" y="183.4">GND_3</text>
<text x="221.5" y="181.7">6</text>
<text x="221.5" y="185.2">7</text>
<text x="183.4" y="188.7">3</text>
<text x="192.3" y="187">VDD_2</text>
<text x="192.3" y="190.5">VDD_3</text>
<text x="207" y="187">GPIO1</text>
<text x="209.3" y="190.5">SDA</text>
<text x="221.5" y="188.7">8</text>
<text x="183.4" y="192.3">4</text>
<text x="183.4" y="195.8">5</text>
<text x="192.3" y="194">GND_1</text>
<text x="192.3" y="197.5">GND_2</text>
<text x="207" y="197.5">GPIO0</text>
<text x="209.7" y="194">SCL</text>
<text x="221.5" y="192.3">9</text>
<text x="221.5" y="195.8">10</text>
</g>
<g font-size="1.8" fill="#000080">
<text x="131.4" y="180.9">SMD Battery Cell Holder Plastic</text>
<text x="39" y="212.7">2N7002</text>
<text x="55.3" y="212.7">2N7002</text>
</g>
</svg>
